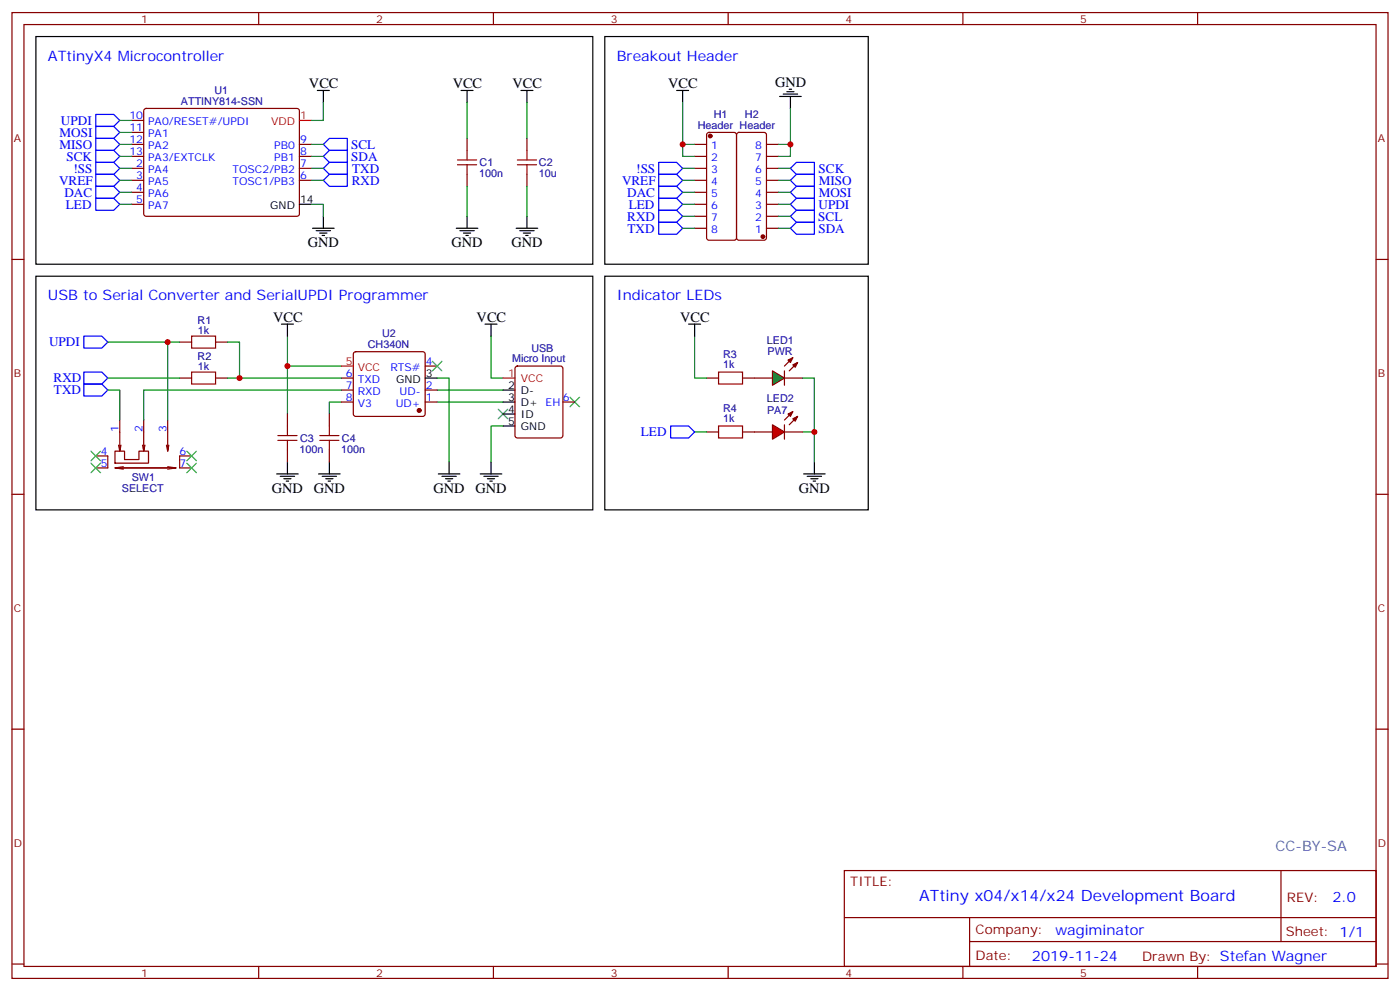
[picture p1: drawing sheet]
<svg xmlns="http://www.w3.org/2000/svg" width="412mm" height="292mm" viewBox="0 0 412 292" stroke-linecap="round" stroke-linejoin="round" font-family="sans-serif">
<g fill="none" stroke="#870000" stroke-width=".35">
<path d="M3.5 3.7h405.4v284.3h-405.4zM7.1 7.2h398.2v277.3h-398.2zM76.2 3.7v3.5M145.3 3.7v3.5M214.5 3.7v3.5M283.6 3.7v3.5M352.8 3.7v3.5M38.8 35.5h3.5M38.8 39h3.5M42.6 32.1l.4-.2h44.5l.5 .2 .2 .5-.1 30.6-.6 .5-44.7-.1-.5-.6v-30.4zM208.4 39.2l.4-.2h7.5l.6 .4 .1 30.6-.5 .7h-7.7l-.6-.4-.1-30.6zM217.2 39.2l.5-.2h7.4l.6 .4 .1 30.6-.5 .7h-7.6l-.7-.4v-30.6z"/>
<path d="M38.8 49.6h3.5M38.8 53.1h3.5M38.8 56.6h3.5M38.8 46h3.5M38.8 42.5h3.5M88.2 49.6h3.5M88.2 53.1h3.5M88.2 46h3.5M88.2 42.5h3.5M137.6 40.7v3.6M137.6 51.3v3.6M155.2 40.7v3.6"/>
<path d="M155.2 51.3v3.6M204.6 49.6h3.5M204.6 53.1h3.5M204.6 56.6h3.5M204.6 46h3.5M204.6 42.5h3.5M225.8 49.6h3.5M225.8 53.1h3.5M225.8 56.6h3.5M225.8 46h3.5M225.8 42.5h3.5M3.5 76.4h3.6"/>
<path d="M38.8 60.1h3.5M204.6 60.1h3.5M204.6 63.7h3.5M204.6 67.2h3.5M225.8 60.1h3.5M225.8 63.7h3.5M225.8 67.2h3.5M405.3 76.4h3.6M52.9 111.3h3.5M52.9 100.7h3.5M63.5 111.3h3.5M63.5 100.7h3.5"/>
<path d="M100.5 111.3h3.6M100.5 118.4h3.6M100.5 114.8h3.6M104.3 103.7l.5-.2h19.7l.5 .2 .2 .5v17.7l-.2 .5-.5 .2h-19.7l-.5-.2-.2-.5v-17.7zM125.2 118.4h3.6M125.2 114.8h3.6M125.2 107.8h3.6M151.9 108l.5-.2h12.7l.7 .4v20l-.5 .7h-12.9l-.7-.4v-20zM165.8 118.4h3.5M208.1 111.3h3.6M218.7 111.3h8.8M231.1 111.3h5.3"/>
<path d="M28.2 134.2h3.5v3.6h-3.5M33.9 132.8h2.8v2.5h4.2v-2.5h2.8v3.5h-9.8zM34.9 131.1l.4 1.7M35.3 123.6v9.2l.3-1.7M36.3 137.4l-2.4 .4M42 131.1l.3 1.7M42.3 123.6v9.2l.4-1.7M49 131.1l.4 1.7M49.4 137.8h-15.5l2.4 .3M49.4 123.6v9.2l.3-1.7M49.4 137.4l2.5 .4h-16.6M51.9 137.8l-2.5 .3"/>
<path d="M56.4 134.2h-3.5v3.6h3.5M84.7 121.9v3.5M84.7 132.5v3.5M97 121.9v3.5M97 132.5v3.5M208.1 127.2h3.6M218.7 127.2h3.5M3.5 145.5h3.6M405.3 145.5h3.6M3.5 214.7h3.6M405.3 214.7h3.6M248.7 256.3h156.6v28.2h-156.6z"/>
<path d="M377.3 256.3v20.9M248.7 270.1h156.5M285.6 277.2h119.6M285.6 270.1v14.2M3.5 283.8h3.6M76.2 284.5v3.5M145.3 284.5v3.5M214.5 284.5v3.5M283.6 284.5v3.5M352.8 284.5v3.5M405.3 283.8h3.6"/>
</g>
<path d="M88.2 35.5h3.5M100.5 107.8h3.6M148.2 111.3h3.5" fill="none" stroke="#f00" stroke-width=".35"/>
<g fill="none" stroke="#000" stroke-width=".35">
<path d="M10.6 10.8h164v67h-164zM178.2 10.8h77.6v67h-77.6zM93.5 26.6h3.5M95.2 26.6v3.6M135.8 26.6h3.5M137.6 26.6v3.6M153.5 26.6h3.5M155.2 26.6v3.6M199.3 26.6h3.5M201.1 26.6v3.6M229.7 28.4h6.3M230.7 27.7h4.2"/>
<path d="M231.8 27h2.1M232.5 26.3h.7M232.8 28.4v3.5M88.2 60.1h3.5M92.1 67.2h6.3M93.1 67.9h4.3M94.2 68.6h2.1M94.9 69.3h.7M95.2 63.7v3.5M134.4 67.2h6.4M135.5 67.9h4.2M136.5 68.6h2.1"/>
<path d="M137.2 69.3h.7M137.6 63.7v3.5M152 67.2h6.4M153.1 67.9h4.2M154.2 68.6h2.1M154.9 69.3h.7M155.2 63.7v3.5M10.6 81.3h164v68.8h-164zM82.9 95.4h3.5M84.7 95.4v3.6M142.9 95.4h3.5M144.6 95.4v3.6"/>
<path d="M178.2 81.3h77.6v68.8h-77.6zM202.8 95.4h3.6M204.6 95.4v3.6M125.2 111.3h3.6M148.2 118.4h3.5M148.2 114.8h3.5M81.5 139.5h6.3M84.7 136v3.5M93.8 139.5h6.4M97 136v3.5M129.1 139.5h6.4M132.3 136v3.5"/>
<path d="M141.5 139.5h6.3M144.6 136v3.5M148.2 125.4h3.5M148.2 121.9h3.5M236.7 139.5h6.4M239.9 136v3.5M82.5 140.2h4.3M83.6 140.9h2.1M84.3 141.6h.7M94.9 140.2h4.2M96 140.9h2.1M96.7 141.6h.7"/>
<path d="M130.2 140.2h4.2M131.2 140.9h2.1M131.9 141.6h.7M142.5 140.2h4.3M143.6 140.9h2.1M144.3 141.6h.7M237.8 140.2h4.2M238.8 140.9h2.1M239.5 141.6h.7"/>
</g>
<g fill="none" stroke="#00f" stroke-width=".35">
<path d="M28.2 33.7h5.3l1.8 1.8-1.8 1.7h-5.3zM28.2 37.2h5.3l1.8 1.8-1.8 1.7h-5.3zM28.2 58.4h5.3l1.8 1.7-1.8 1.8h-5.3zM28.2 54.9h5.3l1.8 1.7-1.8 1.8h-5.3zM28.2 51.3h5.3l1.8 1.8-1.8 1.8h-5.3zM28.2 47.8h5.3l1.8 1.8-1.8 1.7h-5.3zM28.2 44.3h5.3l1.8 1.7-1.8 1.8h-5.3zM28.2 40.7h5.3l1.8 1.8-1.8 1.8h-5.3zM95.2 53.1l1.8-1.8h5.3v3.6h-5.3zM95.2 49.6l1.8-1.8h5.3v3.5h-5.3zM95.2 42.5l1.8-1.8h5.3v3.6h-5.3zM95.2 46l1.8-1.7h5.3v3.5h-5.3z"/>
<path d="M194 47.8h5.3l1.8 1.8-1.8 1.7h-5.3zM194 51.3h5.3l1.8 1.8-1.8 1.8h-5.3zM194 54.9h5.3l1.8 1.7-1.8 1.8h-5.3zM194 58.4h5.3l1.8 1.7-1.8 1.8h-5.3zM232.8 56.6l1.8-1.7h5.3v3.5h-5.3zM232.8 53.1l1.8-1.8h5.3v3.6h-5.3zM232.8 49.6l1.8-1.8h5.3v3.5h-5.3zM194 65.4h5.3l1.8 1.8-1.8 1.8h-5.3zM194 61.9h5.3l1.8 1.8-1.8 1.7h-5.3zM232.8 67.2l1.8-1.8h5.3v3.6h-5.3zM232.8 63.7l1.8-1.8h5.3v3.5h-5.3zM232.8 60.1l1.8-1.7h5.3v3.5h-5.3z"/>
<path d="M24.7 99h5.3l1.7 1.7-1.7 1.8h-5.3zM24.7 113.1h5.3l1.7 1.7-1.7 1.8h-5.3zM24.7 109.5h5.3l1.7 1.8-1.7 1.8h-5.3zM197.6 125.4h5.2l1.8 1.8-1.8 1.7h-5.2z"/>
</g>
<g fill="none" stroke="#008700" stroke-width=".35">
<path d="M35.3 35.5h3.5M35.3 39h3.5M95.2 30.2v5.3h-3.5M201.1 30.2v15.8h3.5M232.8 31.9v14.1h-3.5M35.3 42.5h3.5M35.3 46h3.5M35.3 49.6h3.5M35.3 53.1h3.5M35.3 56.6h3.5M91.7 42.5h3.5M91.7 46h3.5"/>
<path d="M91.7 49.6h3.5M91.7 53.1h3.5M201.1 42.5h3.5M201.1 49.6h3.5M201.1 53.1h3.5M201.1 56.6h3.5M229.3 42.5h3.5M229.3 49.6h3.5M229.3 53.1h3.5M229.3 56.6h3.5M35.3 60.1h3.5M91.7 60.1h3.5v3.6"/>
<path d="M201.1 60.1h3.5M201.1 63.7h3.5M201.1 67.2h3.5M229.3 60.1h3.5M229.3 63.7h3.5M229.3 67.2h3.5M84.7 99v8.8h15.8M144.6 99v12.3h3.6M204.6 99v12.3h3.5M31.7 114.8h3.6v8.8M31.7 100.7h21.2M31.7 111.3h21.2"/>
<path d="M49.4 100.7v22.9M67 100.7h3.6v10.6h29.9M67 111.3h3.6M84.7 107.8v14.1M100.5 118.4h-3.5v3.5M100.5 114.8h-58.2v8.8M128.8 111.3h3.5v24.7M128.8 118.4h19.4M128.8 114.8h19.4M236.4 111.3h3.5v24.7M148.2 125.4h-3.6v10.6M204.6 127.2h3.5"/>
<path d="M236.4 127.2h3.5"/>
</g>
<g fill="none" stroke="#a10000" stroke-width=".35">
<path d="M134.8 48.5h5.6M134.8 47.1h5.6M137.6 44.3v2.8M137.6 48.5v2.8M152.4 48.5h5.6M152.4 47.1h5.6M155.2 44.3v2.8M155.2 48.5v2.8M56.4 99h7.1v3.5h-7.1zM56.4 109.5h7.1v3.6h-7.1zM211.7 109.5h7v3.6h-7zM81.8 129.6h5.7"/>
<path d="M81.8 128.2h5.7M84.7 125.4v2.8M84.7 129.6v2.9M94.2 129.6h5.6M94.2 128.2h5.6M97 125.4v2.8M97 129.6v2.9M211.7 125.4h7v3.5h-7z"/>
</g>
<g fill="#870000" stroke="#870000" stroke-width=".35">
<circle cx="123.5" cy="120.8" r=".53"/>
<circle cx="209.2" cy="40" r=".53"/>
<circle cx="224.7" cy="69.7" r=".53"/>
</g>
<g fill="none" stroke="#3c3" stroke-width=".35">
<path d="M127.4 106.4l2.8 2.8M130.2 106.4l-2.8 2.8M167.9 116.9l2.8 2.9M170.7 116.9l-2.8 2.9M26.8 132.8l2.8 2.8M26.8 136.3l2.8 2.9M29.6 132.8l-2.8 2.8M29.6 136.3l-2.8 2.9M55 132.8l2.9 2.8M55 136.3l2.9 2.9M57.9 132.8l-2.9 2.8M57.9 136.3l-2.9 2.9"/>
<path d="M146.8 120.5l2.8 2.8M149.6 120.5l-2.8 2.8"/>
</g>
<path d="M227.5 109.2l3.6 2.1-3.6 2.1z" fill="#0c0" stroke="#870000" stroke-width=".35"/>
<path d="M231.1 109.2v4.2M233.5 105.3l-2.4 2.5M234.9 106.7l-2.4 2.5M222.2 127.2h5.3M231.1 125.1v4.2M231.1 127.2h5.3M233.5 121.2l-2.4 2.4M234.9 122.6l-2.4 2.5" fill="none" stroke="#870000" stroke-width=".35"/>
<g fill="#870000" stroke="#870000" stroke-width=".35">
<path d="M233.5 107.4l1.4-.7-.7 1.4z"/>
<path d="M232.1 106l1.4-.7-.7 1.4z"/>
<path d="M233.5 123.3l1.4-.7-.7 1.4z"/>
<path d="M232.1 121.9l1.4-.7-.7 1.4z"/>
</g>
<path d="M227.5 125.1l3.6 2.1-3.6 2.1z" fill="#f00" stroke="#870000" stroke-width=".35"/>
<path d="M137.6 30.2v10.5M155.2 30.2v10.5M137.6 54.9v8.8M155.2 54.9v8.8" fill="none" stroke="#008700" stroke-width=".35"/>
<g fill="#c00">
<circle cx="201.1" cy="42.5" r=".88"/>
<circle cx="232.8" cy="42.5" r=".88"/>
<circle cx="84.7" cy="107.8" r=".88"/>
<circle cx="239.9" cy="127.2" r=".88"/>
<circle cx="49.4" cy="100.7" r=".88"/>
<circle cx="70.6" cy="111.3" r=".88"/>
</g>
<text font-size="4.6" fill="#00f" x="270.8" y="265.3">ATtiny x04/x14/x24 Development Board</text>
<g font-size="4.2" fill="#00f">
<text x="14.1" y="17.8">ATtinyX4 Microcontroller</text>
<text x="181.7" y="17.8">Breakout Header</text>
<text x="14.1" y="88.4">USB to Serial Converter and SerialUPDI Programmer</text>
<text x="181.7" y="88.4">Indicator LEDs</text>
<text x="392.5" y="265.6">2.0</text>
<text x="310.9" y="275.1">wagiminator</text>
<text x="304" y="282.9">2019-11-24</text>
</g>
<g font-size="4.2">
<text x="91" y="25.9">VCC</text>
<text x="133.3" y="25.9">VCC</text>
<text x="151" y="25.9">VCC</text>
<text x="196.8" y="25.9">VCC</text>
<text x="228.3" y="25.6">GND</text>
<text x="90.7" y="72.8">GND</text>
<text x="133" y="72.8">GND</text>
<text x="150.6" y="72.8">GND</text>
<text x="80.4" y="94.7">VCC</text>
<text x="140.4" y="94.7">VCC</text>
<text x="200.4" y="94.7">VCC</text>
<text x="80.1" y="145.2">GND</text>
<text x="92.4" y="145.2">GND</text>
<text x="127.7" y="145.2">GND</text>
<text x="140.1" y="145.2">GND</text>
<text x="235.3" y="145.2">GND</text>
</g>
<text font-size="4.2" fill="#0099b0" x="375.7" y="250.6">CC-BY-SA</text>
<g font-size="3.9" fill="#00f">
<text x="17.5" y="40.3">MOSI</text>
<text x="18" y="36.7">UPDI</text>
<text x="17.5" y="43.8">MISO</text>
<text x="19.6" y="47.3">SCK</text>
<text x="103.4" y="43.8">SCL</text>
<text x="103.5" y="47.3">SDA</text>
<text x="21.6" y="50.8">!SS</text>
<text x="103.7" y="50.8">TXD</text>
<text x="187.4" y="50.8">!SS</text>
<text x="241.1" y="50.8">SCK</text>
<text x="17.4" y="54.4">VREF</text>
<text x="19" y="57.9">DAC</text>
<text x="103.6" y="54.4">RXD</text>
<text x="183.2" y="54.4">VREF</text>
<text x="184.8" y="57.9">DAC</text>
<text x="241.2" y="57.9">MOSI</text>
<text x="241.2" y="54.4">MISO</text>
<text x="19.4" y="61.4">LED</text>
<text x="184.8" y="64.9">RXD</text>
<text x="185.2" y="61.4">LED</text>
<text x="241" y="64.9">SCL</text>
<text x="241.1" y="61.4">UPDI</text>
<text x="184.9" y="68.5">TXD</text>
<text x="241.1" y="68.5">SDA</text>
<text x="14.4" y="102">UPDI</text>
<text x="15.8" y="112.6">RXD</text>
<text x="15.9" y="116.1">TXD</text>
<text x="188.8" y="128.5">LED</text>
</g>
<g font-size="3.9" fill="#800">
<text x="250.5" y="260.9">TITLE:</text>
<text x="379.1" y="265.6">REV:</text>
<text x="287.4" y="275.1">Company:</text>
<text x="378.7" y="275.7">Sheet: 1/1</text>
<text x="287.4" y="282.8">Date:</text>
<text x="336.4" y="282.8">Drawn By: Stefan Wagner</text>
</g>
<g font-size="3.2" fill="#800">
<text x="41.6" y="6.7">1</text>
<text x="110.8" y="6.7">2</text>
<text x="179.9" y="6.7">3</text>
<text x="249.1" y="6.7">4</text>
<text x="318.2" y="6.7">5</text>
<text x="4.1" y="41.8">A</text>
<text x="405.9" y="41.8">A</text>
<text x="4.1" y="110.9">B</text>
<text x="405.9" y="110.9">B</text>
<text x="4.1" y="180.1">C</text>
<text x="405.9" y="180.1">C</text>
<text x="4.1" y="249.2">D</text>
<text x="405.9" y="249.2">D</text>
<text x="41.6" y="287.5">1</text>
<text x="110.8" y="287.5">2</text>
<text x="179.9" y="287.5">3</text>
<text x="249.1" y="287.5">4</text>
<text x="318.2" y="287.5">5</text>
</g>
<g font-size="3.2" fill="#000080">
<text x="63.2" y="27.7">U1</text>
<text x="53.3" y="30.9">ATTINY814-SSN</text>
<text x="210.3" y="34.8">H1</text>
<text x="219.4" y="34.8">H2</text>
<text x="205.5" y="38">Header Header</text>
<text x="141.1" y="52.1">100n</text>
<text x="141.3" y="48.9">C1</text>
<text x="158.7" y="52.1">10u</text>
<text x="158.7" y="49">C2</text>
<text x="58.2" y="95.5">R1</text>
<text x="58.2" y="98.3">1k</text>
<text x="112.6" y="99.3">U2</text>
<text x="225.9" y="101.1">LED1</text>
<text x="58.2" y="106.1">R2</text>
<text x="108.3" y="102.5">CH340N</text>
<text x="150.8" y="106.4">Micro Input</text>
<text x="156.5" y="103.5">USB</text>
<text x="213" y="105.3">R3</text>
<text x="226.1" y="104.7">PWR</text>
<text x="58.2" y="108.9">1k</text>
<text x="213" y="108.5">1k</text>
<text x="225.9" y="118.4">LED2</text>
<text x="213" y="124.4">1k</text>
<text x="213" y="121.2">R4</text>
<text x="226" y="121.9">PA7</text>
<text x="88.4" y="130.1">C3</text>
<text x="100.7" y="130.1">C4</text>
<text x="88.2" y="133.3">100n</text>
<text x="100.5" y="133.3">100n</text>
<text x="38.8" y="141.5">SW1</text>
<text x="35.9" y="144.9">SELECT</text>
</g>
<g font-size="3.2" fill="#00f">
<text x="38.1" y="35.1">10</text>
<text x="38.1" y="38.6">11</text>
<text x="43.6" y="36.9">PA0/RESET#/UPDI</text>
<text x="43.6" y="40.4">PA1</text>
<text x="38.1" y="42.2">12</text>
<text x="38.1" y="45.7">13</text>
<text x="43.6" y="43.9">PA2</text>
<text x="43.6" y="47.4">PA3/EXTCLK</text>
<text x="80.8" y="47.4">PB1</text>
<text x="80.8" y="43.9">PB0</text>
<text x="88.4" y="45.7">8</text>
<text x="88.4" y="42.2">9</text>
<text x="209.4" y="43.9">1</text>
<text x="209.4" y="47.4">2</text>
<text x="222.5" y="47.4">7</text>
<text x="222.5" y="43.9">8</text>
<text x="40.1" y="49.2">2</text>
<text x="40.1" y="52.7">3</text>
<text x="43.6" y="51">PA4</text>
<text x="68.5" y="51">TOSC2/PB2</text>
<text x="88.4" y="52.7">6</text>
<text x="88.4" y="49.2">7</text>
<text x="209.4" y="51">3</text>
<text x="222.5" y="51">6</text>
<text x="40.1" y="56.3">4</text>
<text x="40.1" y="59.8">5</text>
<text x="43.6" y="54.5">PA5</text>
<text x="43.6" y="58">PA6</text>
<text x="68.5" y="54.5">TOSC1/PB3</text>
<text x="209.4" y="54.5">4</text>
<text x="209.4" y="58">5</text>
<text x="222.5" y="58">4</text>
<text x="222.5" y="54.5">5</text>
<text x="43.6" y="61.6">PA7</text>
<text x="209.4" y="61.6">6</text>
<text x="209.4" y="65.1">7</text>
<text x="222.5" y="65.1">2</text>
<text x="222.5" y="61.6">3</text>
<text x="209.4" y="68.6">8</text>
<text x="222.5" y="68.6">1</text>
<text x="125.4" y="107.4">4</text>
<text x="101.9" y="110.9">6</text>
<text x="105.4" y="112.7">TXD</text>
<text x="115" y="109.2">RTS#</text>
<text x="101.9" y="114.5">7</text>
<text x="101.9" y="118">8</text>
<text x="105.4" y="116.2">RXD</text>
<text x="105.4" y="119.8">V3</text>
<text x="116.6" y="119.8">UD+</text>
<text x="117.7" y="116.2">UD-</text>
<text x="125.4" y="118">1</text>
<text x="125.4" y="114.5">2</text>
<text x="165.8" y="118">6</text>
<text x="34.9" y="127.2" transform="rotate(-90 34.9 127.2)">1</text>
<text x="42" y="127.2" transform="rotate(-90 42 127.2)">2</text>
<text x="49" y="127.2" transform="rotate(-90 49 127.2)">3</text>
<text x="29.7" y="133.9">4</text>
<text x="29.7" y="137.4">5</text>
<text x="52.9" y="137.4">7</text>
<text x="52.9" y="133.9">6</text>
</g>
<g font-size="3.2" fill="#f00">
<text x="88.4" y="35.1">1</text>
<text x="79.8" y="36.9">VDD</text>
<text x="101.9" y="107.4">5</text>
<text x="105.4" y="109.2">VCC</text>
<text x="149.7" y="110.9">1</text>
<text x="153.5" y="112.4">VCC</text>
</g>
<g font-size="3.2">
<text x="88.4" y="59.8">14</text>
<text x="79.6" y="61.6">GND</text>
<text x="116.6" y="112.7">GND</text>
<text x="125.4" y="110.9">3</text>
<text x="149.7" y="118">3</text>
<text x="149.7" y="114.5">2</text>
<text x="153.5" y="119.4">D+ EH</text>
<text x="153.5" y="115.9">D-</text>
<text x="149.7" y="125.1">5</text>
<text x="149.7" y="121.5">4</text>
<text x="153.5" y="122.9">ID</text>
<text x="153.5" y="126.5">GND</text>
</g>
</svg>
